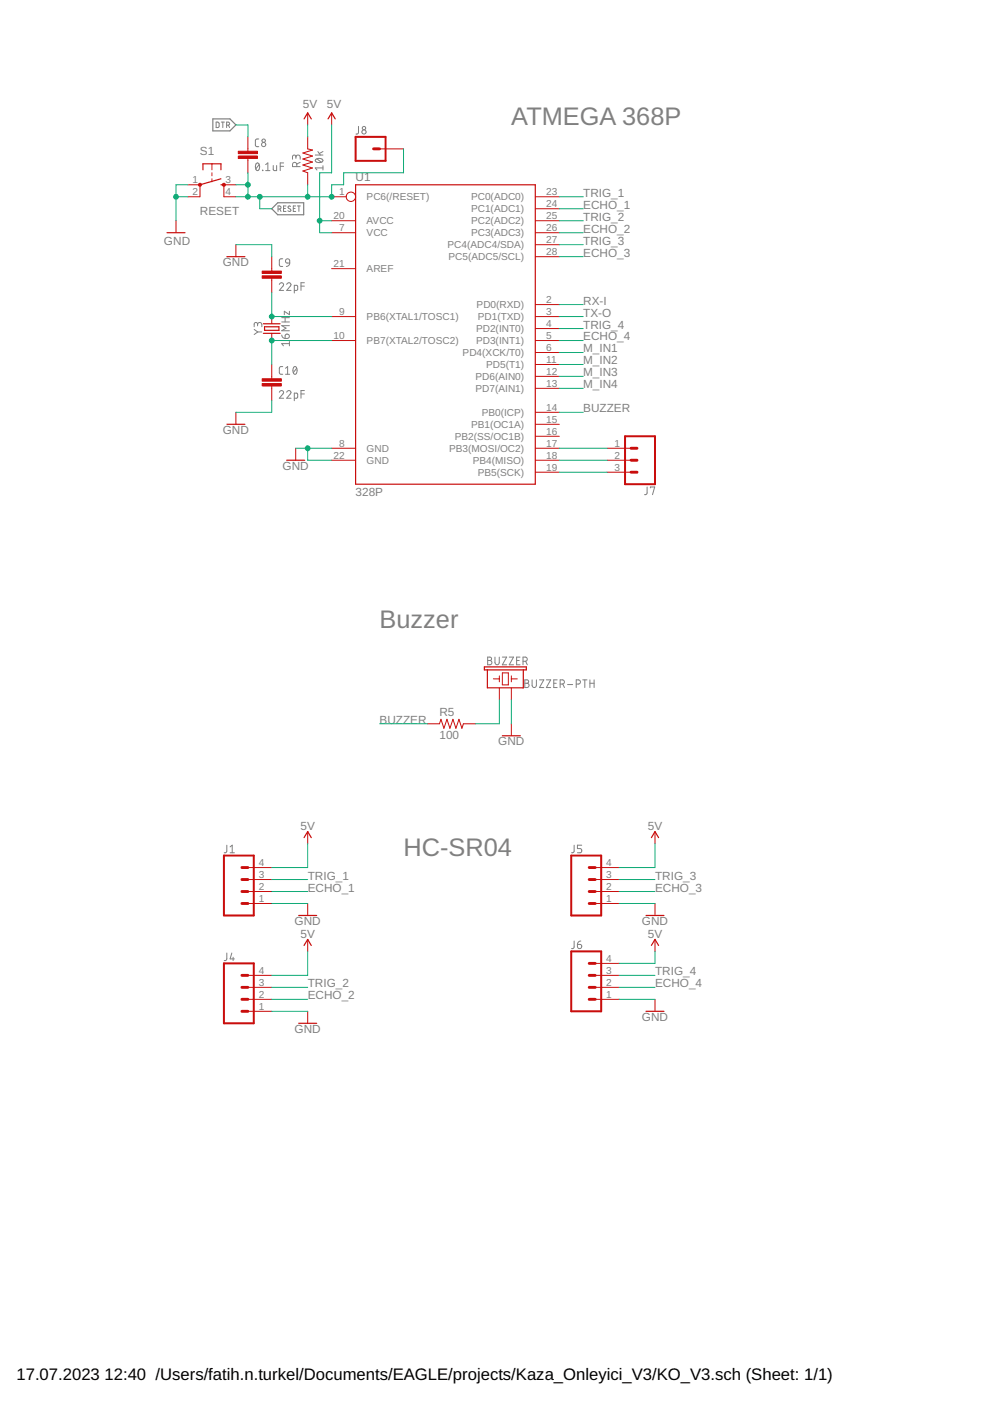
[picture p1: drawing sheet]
<svg xmlns="http://www.w3.org/2000/svg" width="210mm" height="297mm" viewBox="0 0 210 297" stroke-linecap="round" stroke-linejoin="round" font-family="sans-serif">
<g fill="none" stroke="#808080" stroke-width=".21">
<path d="M45.8 25.9h.5l.1 .2v.8l-.1 .1-.5 .1zM46.9 25.9h.7M47.2 25.9v1.2M48 26.5l.6-.1v-.4l-.6-.1v1.2M48.4 26.5l.3 .6M54.4 34.6l.2-.1a.95 .95 0 0 1 0 1.7 1.04 1.04 0 0 1-.2-1.6zM54.9 29.5l-.6 .1-.2 .2 .1 1.1 .2 .2h.5M54.9 34.9l-.7 .9M55.6 36.1l.1 .1zM56.3 36.2h.9M56.3 34.9l.5-.4v1.7M57.9 35.1l.1 .9 .2 .2h.5v-1.1"/>
<path d="M59.4 35.3h.7M60.1 34.5h-.7v1.7M62.7 33.3a.46 .46 0 0 1 .5-.4 .46 .46 0 0 1 .4 .4v.5M62.7 33.6v-.4a.36 .36 0 0 0-.3-.3 .36 .36 0 0 0-.4 .3v.6M62.9 35.3v-.4a.46 .46 0 0 0-.4-.5 .46 .46 0 0 0-.5 .5v.4h1.6M63.6 34.4l-.7 .4M66.8 32.9h1.7M67 33.8a1.02 1.02 0 0 1 1.5 .2 .97 .97 0 0 1-1.7 0zM67.2 33.7l.9 .7M67.4 32.1l.5 .8M68.5 35.6h-1.7l.4 .4M68.5 35.1v.9"/>
<path d="M68.5 32.1l-.8 .5M76 26.8v1.4l-.5 .2M58.9 44.3l.6-.1v-.4l-.6-.1v1.1M59.3 44.3l.3 .5M59.9 54.9h-.4l-.3 .3v1.1l.3 .2h.4M60.1 44.2h.4M60.6 43.7h-.5v1.1h.5M60.7 55l.3-.1 .3 .1 .1 .8-.8-.1-.1-.4zM61.4 55.8l-.1 .4-.6 .3M61.6 43.8l-.4-.1-.1 .2 .5 .5a.33 .33 0 0 1-.2 .5 .33 .33 0 0 1-.4-.2M62.2 44.2h.4M62.7 43.7h-.5v1.1h.5"/>
<path d="M63.1 43.7h.6M63.4 43.7v1.1M64.5 59.9h-.7v1.7M53.9 69.8l.8 .6M54.6 68.8a.46 .46 0 0 1 .5-.4 .46 .46 0 0 1 .4 .4v.5M54.6 69.1v-.4a.36 .36 0 0 0-.3-.3 .36 .36 0 0 0-.4 .3v.6M54.7 70.4l-.8 .5M54.7 70.4h.8M59.2 60.3a.44 .44 0 0 1 .6-.3 .44 .44 0 0 1 .2 .7l-.8 .9h.9M59.7 71l.3 .6 .5 .2M59.7 68.3h1.7M59.7 67.4h1.7"/>
<path d="M59.9 77.7h-.4l-.3 .4v1l.3 .2 .4 .1M60.5 67.4v.9M60.5 79.4h.9M60.5 78.1l.5-.4v1.7M60.6 71a.47 .47 0 0 1 .7 .1 .47 .47 0 0 1-.4 .7h-.4zM60.8 60.3a.44 .44 0 0 1 .6-.3 .44 .44 0 0 1 .2 .7l-.8 .9h.9M61.4 72.9h-1.7l.4 .4M61.4 66v.7l-1.1-.7v.7M61.4 72.4v.9M61.4 69h-1.7l.9 .6-.9 .5h1.7M62.3 77.8l.2-.1a.97 .97 0 0 1 0 1.7 1.02 1.02 0 0 1-.2-1.6zM62.4 61.6h.5l.2-.2-.1-.9h-.6v1.6"/>
<path d="M62.9 78.1l-.7 .9M63.8 60.7h.7M59.2 83.2a.44 .44 0 0 1 .6-.4 .44 .44 0 0 1 .2 .7l-.8 .9h.9M60.8 83.2a.44 .44 0 0 1 .6-.4 .44 .44 0 0 1 .2 .7l-.8 .9h.9M62.4 84.4h.5l.2-.1-.1-.9h-.6v1.6M63.8 83.5h.7M64.5 82.8h-.7v1.6M137.2 103.3v1.3l-.5 .3M137.9 103.4v-.1h.9l-.5 1.6M103.4 139.3h.5a.36 .36 0 0 1 .3 .4 .36 .36 0 0 1-.3 .3 .46 .46 0 0 1 .4 .5 .46 .46 0 0 1-.4 .4h-.5zM104.9 139.3v1.2a.46 .46 0 0 0 .5 .4 .46 .46 0 0 0 .5-.4v-1.2M106.5 139.3h.9l-.9 1.6h.9"/>
<path d="M108 139.3h.9l-.9 1.6h.9M110.3 139.3h-.8v1.6h.8M103.4 140h.5M109.5 140h.6M110.9 140.2h.5a.44 .44 0 0 0 .4-.4 .44 .44 0 0 0-.4-.5h-.5v1.6M111.3 144.1h.4a.36 .36 0 0 1 .4 .4 .36 .36 0 0 1-.4 .4 .46 .46 0 0 1 .5 .4 .46 .46 0 0 1-.5 .5h-.4zM111.3 144.9h.4M111.4 140.2l.4 .7M112.8 144.1v1.2a.46 .46 0 0 0 .5 .5 .46 .46 0 0 0 .4-.5v-1.2M114.4 144.1h.9l-.9 1.7h.9M115.8 144.1h1l-1 1.7h1M117.4 144.9h.5"/>
<path d="M118.1 144.1h-.7v1.7h.7M118.8 145h.4a.44 .44 0 0 0 .5-.4 .44 .44 0 0 0-.5-.5h-.4v1.7M119.3 145l.4 .8M120.3 145.1h1.1M122.2 145h.4a.44 .44 0 0 0 .5-.4 .44 .44 0 0 0-.5-.5h-.4v1.7M123.5 144.1h1M124 144.1v1.7M125.1 144.9h.9M125.1 144.1v1.7M126 144.1v1.7M48.1 179.2l-.1 1.4-.5 .2M48.8 179.6l.4-.4v1.6"/>
<path d="M121.7 179.2v1.4l-.5 .2M123.3 179.2h-.9v.7h.6a.45 .45 0 0 1 .3 .5 .45 .45 0 0 1-.3 .4h-.6M48.8 180.8h.9M121.7 199.5v1.4l-.5 .2M123.1 199.5l-.4 .1-.3 .6M48.1 202.1l-.1 1.4-.5 .2M49.1 202.1l-.3 1.2h.9M49.4 202.9v.8M122.4 200.2h.6a.45 .45 0 0 1 .3 .5 .45 .45 0 0 1-.5 .4 .45 .45 0 0 1-.4-.4z"/>
<circle cx="55.9" cy="30.6" r=".45"/>
<circle cx="55.9" cy="29.8" r=".35"/>
<circle cx="77.2" cy="28" r=".45"/>
<circle cx="77.2" cy="27.2" r=".35"/>
</g>
<path d="M45.1 25.2h3.6l1.3 1.3-1.3 1.2h-3.6zM57.6 44.3l1.3-1.3h5.5v2.5h-5.5z" fill="none" stroke="#808080" stroke-width=".25"/>
<path d="M75.4 29h6.3v5.1h-6.3zM132.5 92.5h6.4v10.2h-6.4zM47.5 181.4h6.3v12.7h-6.3zM121.1 181.4h6.4v12.7h-6.4zM47.5 204.3h6.3v12.7h-6.3zM121.1 201.7h6.4v12.7h-6.4z" fill="none" stroke="#c90d0c" stroke-width=".42"/>
<g fill="none" stroke="#c90d0c" stroke-width=".61">
<path d="M79.2 31.6h1.3M133.8 97.6h1.3M133.8 95h1.3M133.8 100.1h1.3M51.3 186.5h1.3M51.3 189h1.3M51.3 191.6h1.3M51.3 183.9h1.3M124.9 186.5h1.3M124.9 189h1.3M124.9 191.6h1.3M124.9 183.9h1.3"/>
<path d="M51.3 209.3h1.3M51.3 211.9h1.3M51.3 214.4h1.3M51.3 206.8h1.3M124.9 209.3h1.3M124.9 211.9h1.3M124.9 206.8h1.3M124.9 204.3h1.3"/>
</g>
<g fill="none" stroke="#c90d0c" stroke-width=".21">
<path d="M39.9 39.2h2.5v2.5h-2.5M44.9 34.7v1.3M44.9 36.6v.7M44.9 37.9v.6M50 39.2h-2.5v2.5h2.5M52.6 29v3.1M52.6 33.6v3M65.2 23.9v2.6M65.2 29v2.6l1.1 .2-2.1 .6 2.1 .7-2.1 .6 2.1 .7-2.1 .6 2.1 .6-2.1 .7 1 .3v2.6M70.3 23.9v2.6M80.5 31.6h5.1M37.3 46.8v2.5"/>
<path d="M50 51.9v2.5M57.6 54.4v3.1M57.6 59v3M70.3 49.3h5.1M70.3 57h5.1M70.3 46.8h5.1M70.3 41.7h3.1M113.5 49.3h5.1M113.5 46.8h5.1M113.5 54.4h5.1M113.5 51.9h5.1M113.5 44.3h5.1"/>
<path d="M113.5 41.7h5.1M57.6 67.1v1.5M57.6 70.7v1.5M57.6 77.3v3M70.3 72.2h5.1M70.3 67.1h5.1M113.5 72.2h5.1M113.5 67.1h5.1M113.5 79.8h5.1M113.5 77.3h5.1M113.5 74.7h5.1M113.5 69.7h5.1"/>
<path d="M113.5 64.6h5.1M50 87.4v2.6M57.6 81.8v3.1M62.7 95v2.6M70.3 95h5.1M70.3 97.6h5.1M113.5 95h5.1M113.5 97.6h5.1M113.5 92.5h5.1M113.5 90h5.1M113.5 87.4h5.1M113.5 82.3h5.1"/>
<path d="M128.7 95h5.1M128.7 97.6h5.1M113.5 100.1h5.1M128.7 100.1h5.1M90.6 153.5h2.6l.3-1 .6 1.9 .7-1.9 .6 1.9 .6-1.9 .7 1.9 .6-1.9 .6 1.9 .4-.9h2.5M104.6 143.9h1.3M105.9 143.3v1.3M105.9 145.8v2.6M106.5 142.7h1.3v2.5h-1.3zM108.4 143.9h1.3M108.4 143.3v1.3M108.4 145.8v2.6"/>
<path d="M108.4 153.5v2.5M65.2 176.3v2.6M138.9 176.3v2.6M52.6 191.6h5M52.6 189h5M52.6 186.5h5M52.6 183.9h5M65.2 191.6v2.5M65.2 199.2v2.5M126.2 191.6h5.1M126.2 189h5.1M126.2 186.5h5.1"/>
<path d="M126.2 183.9h5.1M138.9 191.6v2.5M138.9 199.2v2.5M52.6 214.4h5M52.6 211.9h5M52.6 209.3h5M52.6 206.8h5M65.2 214.4v2.6M126.2 211.9h5.1M126.2 209.3h5.1M126.2 206.8h5.1M126.2 204.3h5.1"/>
<path d="M138.9 211.9v2.5"/>
<circle cx="74.4" cy="41.7" r=".99"/>
</g>
<g fill="none" stroke="#c90d0c" stroke-width=".25">
<path d="M43 36v-1.3h3.8v1.3M46.8 39.2h.7M46.8 37.9l-4.4 1.3M64.5 25.2l.7-1.3 .8 1.3M69.6 25.2l.7-1.3 .8 1.3M75.4 39.2h38.1v63.5h-38.1zM35.4 49.3h3.8M48.1 54.4h3.8M55.8 68.6h3.6M55.8 70.7h3.6M56.1 69.3h3v.7h-3zM48.1 90h3.8"/>
<path d="M60.8 97.6h3.8M102.7 141.4h8.9v.6h-8.9zM103.3 142v3.8h7.7v-3.8M106.5 156h3.8M64.5 177.6l.7-1.3 .8 1.3M138.1 177.6l.8-1.3 .7 1.3M63.3 194.1h3.8M137 194.1h3.8M63.3 217h3.8M64.5 200.4l.7-1.2 .8 1.2M137 214.4h3.8M138.1 200.4l.8-1.2 .7 1.2"/>
</g>
<g fill="#c90d0c" stroke="#c90d0c" stroke-width=".21">
<path d="M55.6 58.5h4v.5h-4z"/>
<path d="M55.6 57.5h4v.5h-4z"/>
<path d="M55.6 81.3h4v.5h-4z"/>
<path d="M55.6 80.3h4v.5h-4z"/>
<path d="M50.5 33.1h4.1v.5h-4.1z"/>
<path d="M50.5 32.1h4.1v.5h-4.1z"/>
</g>
<g fill="#c90d0c" stroke="#c90d0c" stroke-width=".21">
<circle cx="42.4" cy="39.2" r=".33"/>
<circle cx="47.5" cy="39.2" r=".33"/>
</g>
<g fill="none" stroke="#0dab76" stroke-width=".21">
<path d="M39.9 39.2h-2.6v7.6M50 39.2h2.6M50 26.5h2.6v2.5M52.6 36.6v5.1M65.2 26.5v2.5M65.2 39.2v2.5M70.3 26.5v10.1h-2.5v12.7h2.5M85.6 31.6v5h-12.7v2.6h-2.6v2.5h-20.3M37.3 41.7h2.6M50 51.9h7.6v2.5M55.1 41.7v2.6h2.5M67.8 46.8h2.5"/>
<path d="M118.6 51.9h5.1M118.6 41.7h5.1M118.6 49.3h5.1M118.6 46.8h5.1M118.6 44.3h5.1M118.6 54.4h5.1M57.6 62v5.1h12.7M70.3 72.2h-12.7v5.1M118.6 74.7h5.1M118.6 77.3h5.1M118.6 79.8h5.1M118.6 69.7h5.1"/>
<path d="M118.6 72.2h5.1M118.6 64.6h5.1M118.6 67.1h5.1M57.6 84.9v2.5h-7.6M62.7 95h7.6M65.2 95v2.6h5.1M118.6 95h10.1M118.6 97.6h10.1M118.6 87.4h5.1M118.6 82.3h5.1M118.6 100.1h10.1M80.5 153.5h10.1"/>
<path d="M105.9 148.4v5.1h-5.1M108.4 148.4v5.1M65.2 178.9v5h-7.6M138.9 178.9v5h-7.6M57.6 191.6h7.6M57.6 186.5h7.6M57.6 189h7.6M131.3 191.6h7.6M131.3 186.5h7.6M131.3 189h7.6M57.6 211.9h7.6M57.6 214.4h7.6"/>
<path d="M57.6 209.3h7.6M65.2 201.7v5.1h-7.6M131.3 211.9h7.6M131.3 206.8h7.6M131.3 209.3h7.6M138.9 201.7v2.6h-7.6"/>
</g>
<g fill="#0dab76" stroke="#0dab76" stroke-width=".21">
<circle cx="65.2" cy="95" r=".51"/>
<circle cx="37.3" cy="41.7" r=".51"/>
<circle cx="67.8" cy="46.8" r=".51"/>
<circle cx="57.6" cy="67.1" r=".51"/>
<circle cx="57.6" cy="72.2" r=".51"/>
<circle cx="52.6" cy="41.7" r=".51"/>
<circle cx="52.6" cy="39.2" r=".51"/>
<circle cx="55.1" cy="41.7" r=".51"/>
<circle cx="65.2" cy="41.7" r=".51"/>
<circle cx="70.3" cy="41.7" r=".51"/>
</g>
<g font-size="5.4" fill="#808080">
<text x="108.4" y="26.5">ATMEGA 368P</text>
<text x="80.5" y="133.1">Buzzer</text>
<text x="85.6" y="181.4">HC-SR04</text>
</g>
<g font-size="3.5">
<text x="3.5" y="292.5">17.07.2023</text>
<text x="22.2" y="292.5">12:40 /Users/fatih.n.turkel/Documents/EAGLE/projects/Kaza_Onleyici_V3/KO_V3.sch (Sheet: 1/1)</text>
</g>
<g font-size="2.5" fill="#808080">
<text x="64.2" y="22.9">5V</text>
<text x="69.3" y="22.9">5V</text>
<text x="42.4" y="32.8">S1</text>
<text x="75.4" y="38.4">U1</text>
<text x="123.6" y="41.7">TRIG_1</text>
<text x="42.4" y="45.5">RESET</text>
<text x="123.6" y="44.3">ECHO_1</text>
<text x="123.6" y="46.8">TRIG_2</text>
<text x="34.8" y="51.9">GND</text>
<text x="123.6" y="49.3">ECHO_2</text>
<text x="123.6" y="51.9">TRIG_3</text>
<text x="47.2" y="56.4">GND</text>
<text x="123.6" y="54.4">ECHO_3</text>
<text x="123.6" y="64.6">RX-I</text>
<text x="123.6" y="69.6">TRIG_4</text>
<text x="123.6" y="67.1">TX-O</text>
<text x="123.6" y="74.7">M_IN1</text>
<text x="123.6" y="77.3">M_IN2</text>
<text x="123.6" y="72.2">ECHO_4</text>
<text x="123.6" y="82.3">M_IN4</text>
<text x="123.6" y="79.8">M_IN3</text>
<text x="123.6" y="87.4">BUZZER</text>
<text x="47.2" y="92">GND</text>
<text x="59.9" y="99.6">GND</text>
<text x="75.4" y="105.2">328P</text>
<text x="80.5" y="153.5">BUZZER</text>
<text x="93.2" y="151.9">R5</text>
<text x="93.2" y="156.6">100</text>
<text x="105.6" y="158">GND</text>
<text x="63.7" y="176.1">5V</text>
<text x="137.4" y="176.1">5V</text>
<text x="65.2" y="186.5">TRIG_1</text>
<text x="65.2" y="189">ECHO_1</text>
<text x="138.9" y="186.5">TRIG_3</text>
<text x="138.9" y="189">ECHO_3</text>
<text x="62.5" y="196.1">GND</text>
<text x="136.1" y="196.1">GND</text>
<text x="63.7" y="198.9">5V</text>
<text x="137.4" y="198.9">5V</text>
<text x="65.2" y="209.3">TRIG_2</text>
<text x="138.9" y="206.8">TRIG_4</text>
<text x="138.9" y="209.3">ECHO_4</text>
<text x="65.2" y="211.9">ECHO_2</text>
<text x="62.5" y="219">GND</text>
<text x="136.1" y="216.4">GND</text>
</g>
<g font-size="2.1" fill="#808080">
<text x="40.8" y="38.8">1</text>
<text x="40.8" y="41.4">2</text>
<text x="47.8" y="38.8">3</text>
<text x="47.8" y="41.4">4</text>
<text x="71.9" y="41.4">1</text>
<text x="115.8" y="41.4">23</text>
<text x="70.7" y="46.4">20</text>
<text x="77.7" y="47.6">AVCC</text>
<text x="77.7" y="42.5">PC6(/RESET)</text>
<text x="99.9" y="47.6">PC2(ADC2)</text>
<text x="99.9" y="45">PC1(ADC1)</text>
<text x="99.9" y="42.5">PC0(ADC0)</text>
<text x="115.8" y="46.4">25</text>
<text x="115.8" y="43.9">24</text>
<text x="71.9" y="49">7</text>
<text x="77.7" y="50.1">VCC</text>
<text x="94.9" y="52.6">PC4(ADC4/SDA)</text>
<text x="99.9" y="50.1">PC3(ADC3)</text>
<text x="115.8" y="51.5">27</text>
<text x="115.8" y="49">26</text>
<text x="70.7" y="56.6">21</text>
<text x="77.7" y="57.7">AREF</text>
<text x="95.1" y="55.2">PC5(ADC5/SCL)</text>
<text x="115.8" y="54.1">28</text>
<text x="101.1" y="65.3">PD0(RXD)</text>
<text x="115.8" y="64.2">2</text>
<text x="70.7" y="71.8">10</text>
<text x="71.9" y="66.8">9</text>
<text x="77.7" y="67.9">PB6(XTAL1/TOSC1)</text>
<text x="100.9" y="70.4">PD2(INT0)</text>
<text x="101.3" y="67.9">PD1(TXD)</text>
<text x="115.8" y="71.8">5</text>
<text x="115.8" y="69.3">4</text>
<text x="115.8" y="66.8">3</text>
<text x="77.7" y="73">PB7(XTAL2/TOSC2)</text>
<text x="98.1" y="75.5">PD4(XCK/T0)</text>
<text x="100.9" y="73">PD3(INT1)</text>
<text x="115.8" y="76.9">11</text>
<text x="115.8" y="74.4">6</text>
<text x="100.8" y="83.1">PD7(AIN1)</text>
<text x="100.8" y="80.6">PD6(AIN0)</text>
<text x="103.1" y="78">PD5(T1)</text>
<text x="115.8" y="82">13</text>
<text x="115.8" y="79.5">12</text>
<text x="102.1" y="88.2">PB0(ICP)</text>
<text x="115.8" y="89.6">15</text>
<text x="115.8" y="87.1">14</text>
<text x="71.9" y="94.7">8</text>
<text x="77.7" y="95.8">GND</text>
<text x="95.2" y="95.8">PB3(MOSI/OC2)</text>
<text x="96.4" y="93.3">PB2(SS/OC1B)</text>
<text x="99.9" y="90.7">PB1(OC1A)</text>
<text x="115.8" y="94.7">17</text>
<text x="115.8" y="92.2">16</text>
<text x="130.3" y="94.7">1</text>
<text x="70.7" y="97.2">22</text>
<text x="77.7" y="98.3">GND</text>
<text x="100.2" y="98.3">PB4(MISO)</text>
<text x="101.3" y="100.9">PB5(SCK)</text>
<text x="115.8" y="99.8">19</text>
<text x="115.8" y="97.2">18</text>
<text x="130.3" y="97.2">2</text>
<text x="130.3" y="99.8">3</text>
<text x="54.9" y="183.6">4</text>
<text x="128.5" y="183.6">4</text>
<text x="54.9" y="191.2">1</text>
<text x="54.9" y="188.7">2</text>
<text x="54.9" y="186.1">3</text>
<text x="128.5" y="191.2">1</text>
<text x="128.5" y="188.7">2</text>
<text x="128.5" y="186.1">3</text>
<text x="128.5" y="203.9">4</text>
<text x="54.9" y="209">3</text>
<text x="54.9" y="206.4">4</text>
<text x="128.5" y="209">2</text>
<text x="128.5" y="206.4">3</text>
<text x="54.9" y="214.1">1</text>
<text x="54.9" y="211.5">2</text>
<text x="128.5" y="211.5">1</text>
</g>
</svg>
